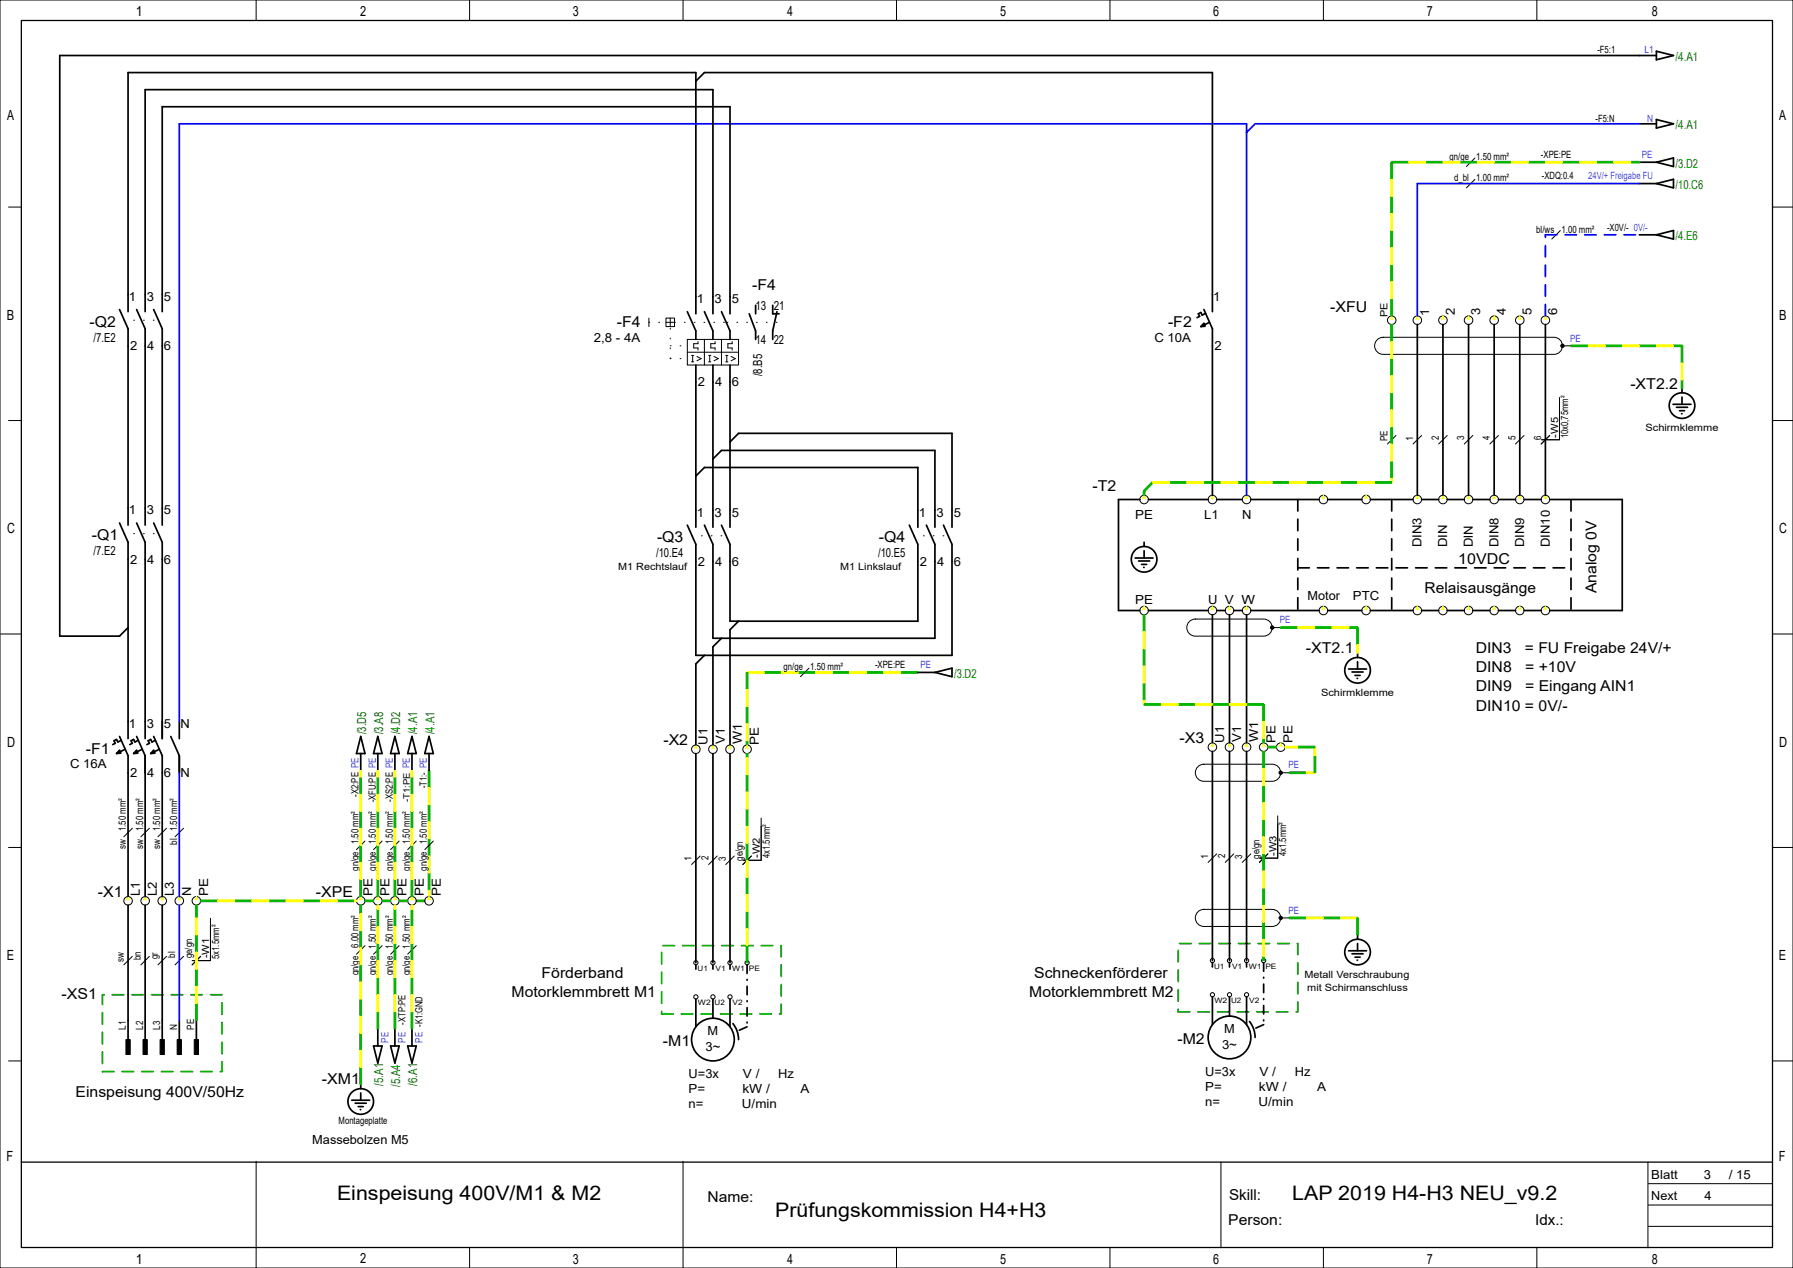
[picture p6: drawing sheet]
<svg xmlns="http://www.w3.org/2000/svg" width="420mm" height="297mm" viewBox="0 0 420 297" stroke-linecap="round" stroke-linejoin="round" font-family="sans-serif">
<g fill="none" stroke="#000" stroke-width=".23">
<path d="M0 0h420v297h-420zM60 0v4.8M110 0v4.8M160 0v4.8M210 0v4.8M260 0v4.8M310 0v4.8M360 0v4.8M345.5 37l-2 2M2 48.5h2.9M345.5 42l-2 2M365.5 54l-2 2"/>
<path d="M415.2 48.5h4.8M152 74.5v2M156 74.5h2v2h-2zM156 75.5h2M157 74.5v2M161 79.5h12v6h-12zM165 79.5v6M169 79.5v6M322.6 79.6l.9-.5 .5-.1h40a2 2 0 0 1 2 2 2 2 0 0 1-2 2h-40a2 2 0 0 1-1.8-1.2 2 2 0 0 1 .4-2.2zM2 98.5h2.9M161 82.5h12M162 84.7h.5"/>
<path d="M162 83.2h.5M162.2 83.2v1.5M163.3 83.5l1 .5-1 .5M163.5 80v.5h-1v1h1v.5M166 84.7h.5M166 83.2h.5M166.3 83.2v1.5M167.2 83.5l1 .5-1 .5M167.5 80v.5h-1v1h1v.5M170 84.7h.5M170 83.2h.5M170.2 83.2v1.5"/>
<path d="M171.2 83.5l1.1 .5-1.1 .5M171.5 80v.5h-1v1h1v.5M365.3 93.1v9.9h-4.3M366 81h2M415.2 98.5h4.8M327 102l-2 2M333 102l-2 2M339 102l-2 2M345 102l-2 2M351 102l-2 2M357 102l-2 2M363 102l-2 2"/>
<path d="M.1 148.5h4.8M189.5 156.5l-2 2M278.6 145.6l.9-.5 .5-.1h16a2 2 0 0 1 2 2 2 2 0 0 1-2 2h-16a2 2 0 0 1-1.8-1.2 2 2 0 0 1 .4-2.2zM298 147h2M415.2 148.5h4.7M280.6 179.6l.9-.5 .5-.1h16a2 2 0 0 1 2 2 2 2 0 0 1-2 2h-16a2 2 0 0 1-1.8-1.2 2 2 0 0 1 .4-2.2zM2 198.5h2.9M31 194l-2 2M35 194l-2 2M39 194l-2 2M43 194l-2 2M85.5 197l-2 2"/>
<path d="M89.5 197l-2 2M93.5 197l-2 2M97.5 197l-2 2M101.5 197l-2 2M178.3 191.6v9.9h-4.3M285 200l-2 2M289 200l-2 2M293 200l-2 2M297 200l-2 2M299.3 191.1v9.9h-4.3M300 181h2M415.2 198.5h4.8"/>
<path d="M49.3 215.1v9.9h-4.3M164 200.5l-2 2M168 200.5l-2 2M172 200.5l-2 2M176 200.5l-2 2M280.6 213.6l.9-.5 .5-.1h16a2 2 0 0 1 2 2 2 2 0 0 1-2 2h-16a2 2 0 0 1-1.8-1.2 2 2 0 0 1 .4-2.2zM300 215h2M31 224l-2 2M35 224l-2 2M39 224l-2 2M43 224l-2 2M47 224l-2 2"/>
<path d="M84.5 229h.1M85.5 221.5l-2 2M88.5 226h.1M89.5 221.5l-2 2M93.5 221.5l-2 2M97.5 221.5l-2 2M2 248.5h2.9M415.2 248.5h4.8M60 272v20M160 272v20M286 272.3v20M386 272.3v20"/>
<path d="M386.1 277.3h29.1M60 292.2v4.8M110 292.2v4.8M160 292.2v4.8M210 292.2v4.8M260 292.2v4.8M310 292.2v4.8M360 292.2v4.8M386.1 287.3h29.2M386.1 282.3h29.1"/>
<circle cx="326" cy="75" r="1"/>
<circle cx="332" cy="75" r="1"/>
<circle cx="338" cy="75" r="1"/>
<circle cx="344" cy="75" r="1"/>
<circle cx="350" cy="75" r="1"/>
<circle cx="356" cy="75" r="1"/>
<circle cx="362" cy="75" r="1"/>
<circle cx="268" cy="117" r="1"/>
<circle cx="284" cy="117" r="1"/>
<circle cx="292" cy="117" r="1"/>
<circle cx="310" cy="117" r="1"/>
<circle cx="320" cy="117" r="1"/>
<circle cx="332" cy="117" r="1"/>
<circle cx="338" cy="117" r="1"/>
<circle cx="344" cy="117" r="1"/>
<circle cx="350" cy="117" r="1"/>
<circle cx="356" cy="117" r="1"/>
<circle cx="362" cy="117" r="1"/>
<circle cx="268" cy="143" r="1"/>
<circle cx="284" cy="143" r="1"/>
<circle cx="288" cy="143" r="1"/>
<circle cx="292" cy="143" r="1"/>
<circle cx="310" cy="143" r="1"/>
<circle cx="320" cy="143" r="1"/>
<circle cx="332" cy="143" r="1"/>
<circle cx="338" cy="143" r="1"/>
<circle cx="344" cy="143" r="1"/>
<circle cx="350" cy="143" r="1"/>
<circle cx="356" cy="143" r="1"/>
<circle cx="362" cy="143" r="1"/>
<circle cx="163" cy="175.5" r="1"/>
<circle cx="167" cy="175.5" r="1"/>
<circle cx="171" cy="175.5" r="1"/>
<circle cx="175" cy="175.5" r="1"/>
<circle cx="284" cy="175" r="1"/>
<circle cx="288" cy="175" r="1"/>
<circle cx="292" cy="175" r="1"/>
<circle cx="296" cy="175" r="1"/>
<circle cx="300" cy="175" r="1"/>
<circle cx="30" cy="211" r="1"/>
<circle cx="34" cy="211" r="1"/>
<circle cx="38" cy="211" r="1"/>
<circle cx="42" cy="211" r="1"/>
<circle cx="46" cy="211" r="1"/>
<circle cx="84.5" cy="211" r="1"/>
<circle cx="88.5" cy="211" r="1"/>
<circle cx="92.5" cy="211" r="1"/>
<circle cx="96.5" cy="211" r="1"/>
<circle cx="100.5" cy="211" r="1"/>
<circle cx="163" cy="233.5" r=".5"/>
<circle cx="163" cy="225.5" r=".5"/>
<circle cx="167" cy="233.5" r=".5"/>
<circle cx="167" cy="225.5" r=".5"/>
<circle cx="171" cy="233.5" r=".5"/>
<circle cx="171" cy="225.5" r=".5"/>
<circle cx="175" cy="225.5" r=".5"/>
<circle cx="284" cy="233" r=".5"/>
<circle cx="284" cy="225" r=".5"/>
<circle cx="288" cy="233" r=".5"/>
<circle cx="288" cy="225" r=".5"/>
<circle cx="292" cy="233" r=".5"/>
<circle cx="292" cy="225" r=".5"/>
<circle cx="296" cy="225" r=".5"/>
</g>
<path d="M5 4.8h410.2v287.4h-410.2zM5 272.2h410" fill="none" stroke="#000" stroke-width=".3"/>
<g fill="none" stroke="#00b600" stroke-width=".23">
<path d="M325.8 38v4M325.9 38v4M326 37.9h4M326 38.1h4M326 38.2h4M326 37.8h4M326.1 38v4M326.2 38v4M330 38h-4v4M334 38h4M334 37.9h4M334 38.1h4"/>
<path d="M334 38.2h4M334 37.8h4M342 38h4M342 37.9h4M342 38.1h4M342 38.2h4M342 37.8h4M350 38h4M350 37.9h4M350 38.1h4M350 38.2h4M350 37.8h4"/>
<path d="M358 38h4M358 37.9h4M358 38.1h4M358 38.2h4M358 37.8h4M366 38h4M366 37.9h4M366 38.1h4M366 38.2h4M366 37.8h4M374 38h4M374 37.9h4"/>
<path d="M374 38.1h4M374 38.2h4M374 37.8h4M382 38h2M382 37.9h2M382 38.1h2M382 38.2h2M382 37.8h2M325.8 46v4M325.8 54v4M325.9 46v4M325.9 54v4"/>
<path d="M326 46v4M326 54v4M326.1 46v4M326.1 54v4M326.2 46v4M326.2 54v4M325.8 62v4M325.8 70v4M325.8 76v4M325.9 62v4M325.9 70v4M325.9 76v4"/>
<path d="M326 62v4M326 70v4M326 76v4M326.1 62v4M326.1 70v4M326.1 76v4M326.2 62v4M326.2 70v4M326.2 76v4M325.8 84v4M325.8 92v4M325.9 84v4"/>
<path d="M325.9 92v4M326 84v4M326 92v4M326.1 84v4M326.1 92v4M326.2 84v4M326.2 92v4M368 81h4M368 80.9h4M368 81.1h4M368 81.2h4M368 80.8h4"/>
<path d="M376 81h4M376 80.9h4M376 81.1h4M376 81.2h4M376 80.8h4M384 81h4M384 80.9h4M384 81.1h4M384 81.2h4M384 80.8h4M392 81h2v4M392 80.9h2"/>
<path d="M392 81.1h2M392 81.2h2M392 80.8h2M393.8 81v4M393.8 89v2M393.9 81v4M393.9 89v2M394 89v2M394.1 81v4M394.1 89v2M394.2 81v4M394.2 89v2"/>
<path d="M267.8 115v1M267.9 115v1M268 115v1M268.1 115v1M268.2 115v1M269.9 112.9l-2 1.9M269.9 112.9l-2 2M270 113l-2 2M270.1 113.1l-2 2M270.1 113.1l-1.9 2M274 113h4M274 113.1h4"/>
<path d="M274 112.9h4M274 112.8h4M274 113.2h4M282 113h4M282 113.1h4M282 112.9h4M282 112.8h4M282 113.2h4M290 113h4M290 113.1h4M290 112.9h4M290 112.8h4"/>
<path d="M290 113.2h4M298 113h4M298 113.1h4M298 112.9h4M298 112.8h4M298 113.2h4M306 113h4M306 113.1h4M306 112.9h4M306 112.8h4M306 113.2h4M314 113h4"/>
<path d="M314 113.1h4M314 112.9h4M314 112.8h4M314 113.2h4M322 113h4M322 113.1h4M322 112.9h4M322 112.8h4M322 113.2h4M325.8 100v4M325.8 108v4M325.9 100v4"/>
<path d="M325.9 108v4M326 100v4M326 108v4M326.1 100v4M326.1 108v4M326.2 100v4M326.2 108v4M174.8 157.5v4M174.9 157.5v4M175 157.5v4M175.1 157.5v4M175.2 157.5v4"/>
<path d="M179 157.5h4M179 157.6h4M179 157.4h4M179 157.3h4M179 157.7h4M187 157.5h4M187 157.6h4M187 157.4h4M187 157.3h4M187 157.7h4M195 157.5h4M195 157.6h4"/>
<path d="M195 157.4h4M195 157.3h4M195 157.7h4M203 157.5h4M203 157.6h4M203 157.4h4M203 157.3h4M203 157.7h4M211 157.5h4M211 157.6h4M211 157.4h4M211 157.3h4"/>
<path d="M211 157.7h4M267.8 144v4M267.8 152v4M267.9 144v4M267.9 152v4M268 144v4M268 152v4M268.1 144v4M268.1 152v4M268.2 144v4M268.2 152v4M300 147h4"/>
<path d="M300 146.9h4M300 147.1h4M300 147.2h4M300 146.8h4M308 147h4M308 146.9h4M308 147.1h4M308 147.2h4M308 146.8h4M316 147h2v4M316 146.9h2M316 147.1h2"/>
<path d="M316 147.2h2M316 146.8h2M317.8 147v4M317.9 147v4M318.1 147v4M318.2 147v4M174.8 165.5v4M174.8 173.5v1M174.8 176.5v1M174.9 165.5v4M174.9 173.5v1M174.9 176.5v1"/>
<path d="M175 165.5v4M175 173.5v1M175 176.5v1M175.1 165.5v4M175.1 173.5v1M175.1 176.5v1M175.2 165.5v4M175.2 173.5v1M175.2 176.5v1M267.8 160v4M267.9 160v4M268 160v4"/>
<path d="M268 165h4M268 164.9h4M268 165.1h4M268 165.2h4M268 164.8h4M268.1 160v4M268.2 160v4M276 165h4M276 164.9h4M276 165.1h4M276 165.2h4M276 164.8h4"/>
<path d="M284 165h4M284 164.9h4M284 165.1h4M284 165.2h4M284 164.8h4M292 165h4v4M292 164.9h4M292 165.1h4M292 165.2h4M292 164.8h4M295.8 165v4M295.8 173v1"/>
<path d="M295.8 176v4M295.9 165v4M295.9 173v1M295.9 176v4M296 173v1M296 176v4M296.1 165v4M296.1 173v1M296.1 176v4M296.2 165v4M296.2 173v1M296.2 176v4"/>
<path d="M297 175h2M297 174.9h2M297 175.1h2M297 175.2h2M297 174.8h2M304 175h4M304 174.9h4M304 175.1h4M304 175.2h4M304 174.8h4M307.8 177v4M307.9 177v4"/>
<path d="M308 177v4M308.1 177v4M308.2 177v4M84.3 182v4M84.3 190v4M84.3 198v4M84.4 182v4M84.4 190v4M84.4 198v4M84.5 182v4M84.5 190v4M84.5 198v4"/>
<path d="M84.6 182v4M84.6 190v4M84.6 198v4M84.7 182v4M84.7 190v4M84.7 198v4M88.3 182v4M88.3 190v4M88.3 198v4M88.4 182v4M88.4 190v4M88.4 198v4"/>
<path d="M88.5 182v4M88.5 190v4M88.5 198v4M88.6 182v4M88.6 190v4M88.6 198v4M88.7 182v4M88.7 190v4M88.7 198v4M92.3 182v4M92.3 190v4M92.3 198v4"/>
<path d="M92.4 182v4M92.4 190v4M92.4 198v4M92.5 182v4M92.5 190v4M92.5 198v4M92.6 182v4M92.6 190v4M92.6 198v4M92.7 182v4M92.7 190v4M92.7 198v4"/>
<path d="M96.3 182v4M96.3 190v4M96.3 198v4M96.4 182v4M96.4 190v4M96.4 198v4M96.5 182v4M96.5 190v4M96.5 198v4M96.6 182v4M96.6 190v4M96.6 198v4"/>
<path d="M96.7 182v4M96.7 190v4M96.7 198v4M100.3 180.5v4M100.3 188.5v4M100.3 196.5v4M100.4 180.5v4M100.4 188.5v4M100.4 196.5v4M100.5 180.5v4M100.5 188.5v4M100.5 196.5v4"/>
<path d="M100.6 180.5v4M100.6 188.5v4M100.6 196.5v4M100.7 180.5v4M100.7 188.5v4M100.7 196.5v4M174.8 181.5v4M174.8 189.5v4M174.8 197.5v4M174.9 181.5v4M174.9 189.5v4M174.9 197.5v4"/>
<path d="M175 181.5v4M175 189.5v4M175 197.5v4M175.1 181.5v4M175.1 189.5v4M175.1 197.5v4M175.2 181.5v4M175.2 189.5v4M175.2 197.5v4M295.8 184v4M295.8 192v4M295.8 200v4"/>
<path d="M295.9 184v4M295.9 192v4M295.9 200v4M296 184v4M296 192v4M296 200v4M296.1 184v4M296.1 192v4M296.1 200v4M296.2 184v4M296.2 192v4M296.2 200v4"/>
<path d="M302 181h4M302 180.9h4M302 181.1h4M302 181.2h4M302 180.8h4M45.8 212v3M45.8 219v4M45.9 212v3M45.9 219v4M46 212v3M46 219v4M46.1 212v3"/>
<path d="M46.1 219v4M46.2 212v3M46.2 219v4M47 211h4M47 210.9h4M47 211.1h4M47 211.2h4M47 210.8h4M55 211h4M55 210.9h4M55 211.1h4M55 211.2h4"/>
<path d="M55 210.8h4M63 211h4M63 210.9h4M63 211.1h4M63 211.2h4M63 210.8h4M71 211h4M71 210.9h4M71 211.1h4M71 211.2h4M71 210.8h4M79 211h4"/>
<path d="M79 210.9h4M79 211.1h4M79 211.2h4M79 210.8h4M84.3 206v4M84.3 212v2M84.3 218v4M84.4 206v4M84.4 212v2M84.4 218v4M84.5 206v4M84.5 212v2"/>
<path d="M84.5 218v4M84.6 206v4M84.6 212v2M84.6 218v4M84.7 206v4M84.7 212v2M84.7 218v4M85.5 211h2M85.5 210.9h2M85.5 211.1h2M85.5 211.2h2M85.5 210.8h2"/>
<path d="M88.3 206v4M88.3 213v4M88.4 206v4M88.4 213v4M88.5 206v4M88.5 213v4M88.6 206v4M88.6 213v4M88.7 206v4M88.7 213v4M89.5 211h2M89.5 210.9h2"/>
<path d="M89.5 211.1h2M89.5 211.2h2M89.5 210.8h2M92.3 206v4M92.3 213v4M92.4 206v4M92.4 213v4M92.5 206v4M92.5 213v4M92.6 206v4M92.6 213v4M92.7 206v4"/>
<path d="M92.7 213v4M93.5 211h2M93.5 210.9h2M93.5 211.1h2M93.5 211.2h2M93.5 210.8h2M96.3 206v4M96.3 213v4M96.4 206v4M96.4 213v4M96.5 206v4M96.5 213v4"/>
<path d="M96.6 206v4M96.6 213v4M96.7 206v4M96.7 213v4M97.5 211h2M97.5 210.9h2M97.5 211.1h2M97.5 211.2h2M97.5 210.8h2M100.3 204.5v4M100.4 204.5v4M100.5 204.5v4"/>
<path d="M100.6 204.5v4M100.7 204.5v4M174.8 205.5v4M174.8 213.5v4M174.9 205.5v4M174.9 213.5v4M175 205.5v4M175 213.5v4M175.1 205.5v4M175.1 213.5v4M175.2 205.5v4M175.2 213.5v4"/>
<path d="M295.8 208v4M295.8 216v4M295.9 208v4M295.9 216v4M296 208v4M296 216v4M296.1 208v4M296.1 216v4M296.2 208v4M296.2 216v4M302 215h4M302 214.9h4"/>
<path d="M302 215.1h4M302 215.2h4M302 214.8h4M310 215h4M310 214.9h4M310 215.1h4M310 215.2h4M310 214.8h4M317.8 215v4M317.9 215v4M318 215v4M318.1 215v4"/>
<path d="M318.2 215v4M45.8 227v4M45.8 235v4M45.9 227v4M45.9 235v4M46 227v4M46 235v4M46.1 227v4M46.1 235v4M46.2 227v4M46.2 235v4M84.3 226v4"/>
<path d="M84.3 234v4M84.4 226v4M84.4 234v4M84.5 226v4M84.5 234v4M84.6 226v4M84.6 234v4M84.7 226v4M84.7 234v4M88.3 221v4M88.3 229v4M88.3 237v4"/>
<path d="M88.4 221v4M88.4 229v4M88.4 237v4M88.5 221v4M88.5 229v4M88.5 237v4M88.6 221v4M88.6 229v4M88.6 237v4M88.7 221v4M88.7 229v4M88.7 237v4"/>
<path d="M92.3 221v4M92.3 229v4M92.3 237v4M92.4 221v4M92.4 229v4M92.4 237v4M92.5 221v4M92.5 229v4M92.5 237v4M92.6 221v4M92.6 229v4M92.6 237v4"/>
<path d="M92.7 221v4M92.7 229v4M92.7 237v4M96.3 221v4M96.3 229v4M96.3 237v4M96.4 221v4M96.4 229v4M96.4 237v4M96.5 221v4M96.5 229v4M96.5 237v4"/>
<path d="M96.6 221v4M96.6 229v4M96.6 237v4M96.7 221v4M96.7 229v4M96.7 237v4M174.8 221.5v4M174.9 221.5v4M175 221.5v4M175.1 221.5v4M175.2 221.5v4M295.8 224v1"/>
<path d="M295.9 224v1M296 224v1M296.1 224v1M296.2 224v1M84.3 242v4M84.3 250v4M84.4 242v4M84.4 250v4M84.5 242v4M84.5 250v4M84.6 242v4M84.6 250v4"/>
<path d="M84.7 242v4M84.7 250v4"/>
</g>
<g fill="none" stroke="#ff0" stroke-width=".23">
<path d="M330 38h4M330 37.9h4M330 38.1h4M330 38.2h4M330 37.8h4M338 38h4M338 37.9h4M338 38.1h4M338 38.2h4M338 37.8h4M346 38h4M346 37.9h4"/>
<path d="M346 38.1h4M346 38.2h4M346 37.8h4M354 38h4M354 37.9h4M354 38.1h4M354 38.2h4M354 37.8h4M362 38h4M362 37.9h4M362 38.1h4M362 38.2h4"/>
<path d="M362 37.8h4M370 38h4M370 37.9h4M370 38.1h4M370 38.2h4M370 37.8h4M378 38h4M378 37.9h4M378 38.1h4M378 38.2h4M378 37.8h4M325.8 42v4"/>
<path d="M325.8 50v4M325.8 58v4M325.9 42v4M325.9 50v4M325.9 58v4M326 42v4M326 50v4M326 58v4M326.1 42v4M326.1 50v4M326.1 58v4M326.2 42v4"/>
<path d="M326.2 50v4M326.2 58v4M325.8 66v4M325.9 66v4M326 74l.2 .8h-.4zM326 66v4M326.1 66v4M326.2 66v4M332 74l.2 .8h-.4zM338 74l.3 .8h-.5zM344 74l.3 .8h-.6zM350 74l.3 .8h-.6z"/>
<path d="M356 74l.2 .8h-.4zM362 74l.2 .8h-.5zM325.8 80v4M325.8 88v4M325.8 96v4M325.9 80v4M325.9 88v4M325.9 96v4M326 80v4M326 88v4M326 96v4M326.1 80v4"/>
<path d="M326.1 88v4M326.1 96v4M326.2 80v4M326.2 88v4M326.2 96v4M372 81h4M372 80.9h4M372 81.1h4M372 81.2h4M372 80.8h4M380 81h4M380 80.9h4"/>
<path d="M380 81.1h4M380 81.2h4M380 80.8h4M388 81h4M388 80.9h4M388 81.1h4M388 81.2h4M388 80.8h4M393.8 85v4M393.9 85v4M394 85v4M394.1 85v4"/>
<path d="M394.2 85v4M268 116l.3 .8h-.6zM270 113h4M270 113.1h4M270 112.9h4M270 112.8h4M270 113.2h4M278 113h4M278 113.1h4M278 112.9h4M278 112.8h4M278 113.2h4"/>
<path d="M284 116l.2 .8h-.4zM286 113h4M286 113.1h4M286 112.9h4M286 112.8h4M286 113.2h4M292 116l.2 .8h-.4zM294 113h4M294 113.1h4M294 112.9h4M294 112.8h4M294 113.2h4"/>
<path d="M302 113h4M302 113.1h4M302 112.9h4M302 112.8h4M302 113.2h4M310 116l.3 .8h-.6zM310 113h4M310 113.1h4M310 112.9h4M310 112.8h4M310 113.2h4M318 113h4"/>
<path d="M318 113.1h4M318 112.9h4M318 112.8h4M318 113.2h4M320 116l.2 .8h-.4zM325.8 104v4M325.8 112v1M325.9 104v4M325.9 112v1M326 104v4M326 112v1M326.1 104v4"/>
<path d="M326.1 112v1M326.2 104v4M326.2 112v1M332 116l.2 .8h-.4zM338 116l.3 .8h-.5zM344 116l.3 .8h-.6zM350 116l.3 .8h-.6zM356 116l.2 .8h-.4zM362 116l.2 .8h-.5zM175 157.5h4M175 157.6h4M175 157.4h4"/>
<path d="M175 157.3h4M175 157.7h4M183 157.5h4M183 157.6h4M183 157.4h4M183 157.3h4M183 157.7h4M191 157.5h4M191 157.6h4M191 157.4h4M191 157.3h4M191 157.7h4"/>
<path d="M199 157.5h4M199 157.6h4M199 157.4h4M199 157.3h4M199 157.7h4M207 157.5h4M207 157.6h4M207 157.4h4M207 157.3h4M207 157.7h4M267.8 148v4M267.8 156v4"/>
<path d="M267.9 148v4M267.9 156v4M268 142l.3 .8h-.6zM268 148v4M268 156v4M268.1 148v4M268.1 156v4M268.2 148v4M268.2 156v4M284 142l.2 .8h-.4zM288 142l.3 .8h-.6zM292 142l.2 .8h-.4z"/>
<path d="M304 147h4M304 146.9h4M304 147.1h4M304 147.2h4M304 146.8h4M310 142l.3 .8h-.6zM312 147h4M312 146.9h4M312 147.1h4M312 147.2h4M312 146.8h4M317.8 151v2"/>
<path d="M317.9 151v2M318 151v2M318.1 151v2M318.2 151v2M320 142l.2 .8h-.4zM332 142l.2 .8h-.4zM338 142l.3 .8h-.5zM344 142l.3 .8h-.6zM350 142l.3 .8h-.6zM356 142l.2 .8h-.4zM362 142l.2 .8h-.5zM163 174.5l.3 .8h-.5z"/>
<path d="M167 174.5l.2 .8h-.5zM171 174.5l.2 .8h-.4zM174.8 161.5v4M174.8 169.5v4M174.8 177.5v4M174.9 161.5v4M174.9 169.5v4M174.9 177.5v4M175 161.5v4M175 169.5v4M175 177.5v4M175 174.5l.3 .8h-.6z"/>
<path d="M175.1 161.5v4M175.1 169.5v4M175.1 177.5v4M175.2 161.5v4M175.2 169.5v4M175.2 177.5v4M267.8 164v1M267.9 164v1M268 164v1M268.1 164v1M268.2 164v1M272 165h4"/>
<path d="M272 164.9h4M272 165.1h4M272 165.2h4M272 164.8h4M280 165h4M280 164.9h4M280 165.1h4M280 165.2h4M280 164.8h4M284 174l.2 .8h-.4zM288 174l.3 .8h-.6zM288 165h4"/>
<path d="M288 164.9h4M288 165.1h4M288 165.2h4M288 164.8h4M292 174l.2 .8h-.4zM295.8 169v4M295.8 180v4M295.9 169v4M295.9 180v4M296 174l.3 .8h-.6zM296 169v4M296 180v4"/>
<path d="M296.1 169v4M296.1 180v4M296.2 169v4M296.2 180v4M300 174l.2 .8h-.5zM301 175h3M301 175.1h3M301 174.9h3M301 174.8h3M301 175.2h3M307.8 175v2M307.9 175v2"/>
<path d="M308 175v2M308.1 175v2M308.2 175v2M84.3 180.5v1.5M84.3 186v4M84.3 194v4M84.4 180.5v1.5M84.4 186v4M84.4 194v4M84.5 180.5v1.5M84.5 186v4M84.5 194v4"/>
<path d="M84.6 180.5v1.5M84.6 186v4M84.6 194v4M84.7 180.5v1.5M84.7 186v4M84.7 194v4M88.3 180.5v1.5M88.3 186v4M88.3 194v4M88.4 180.5v1.5M88.4 186v4M88.4 194v4"/>
<path d="M88.5 180.5v1.5M88.5 186v4M88.5 194v4M88.6 180.5v1.5M88.6 186v4M88.6 194v4M88.7 180.5v1.5M88.7 186v4M88.7 194v4M92.3 180.5v1.5M92.3 186v4M92.3 194v4"/>
<path d="M92.4 180.5v1.5M92.4 186v4M92.4 194v4M92.5 180.5v1.5M92.5 186v4M92.5 194v4M92.6 180.5v1.5M92.6 186v4M92.6 194v4M92.7 180.5v1.5M92.7 186v4M92.7 194v4"/>
<path d="M96.3 180.5v1.5M96.3 186v4M96.3 194v4M96.4 180.5v1.5M96.4 186v4M96.4 194v4M96.5 180.5v1.5M96.5 186v4M96.5 194v4M96.6 180.5v1.5M96.6 186v4M96.6 194v4"/>
<path d="M96.7 180.5v1.5M96.7 186v4M96.7 194v4M100.3 184.5v4M100.3 192.5v4M100.4 184.5v4M100.4 192.5v4M100.5 184.5v4M100.5 192.5v4M100.6 184.5v4M100.6 192.5v4M100.7 184.5v4"/>
<path d="M100.7 192.5v4M174.8 185.5v4M174.8 193.5v4M174.9 185.5v4M174.9 193.5v4M175 185.5v4M175 193.5v4M175.1 185.5v4M175.1 193.5v4M175.2 185.5v4M175.2 193.5v4M295.8 188v4"/>
<path d="M295.8 196v4M295.9 188v4M295.9 196v4M296 188v4M296 196v4M296.1 188v4M296.1 196v4M296.2 188v4M296.2 196v4M306 181h2M306 180.9h2M306 181.1h2"/>
<path d="M306 181.2h2M306 180.8h2M30 210l.2 .8h-.5zM34 210l.2 .8h-.4zM38 210l.2 .8h-.4zM42 210l.3 .8h-.6zM45.8 215v4M45.9 215v4M46 210l.2 .8h-.5zM46 215v4M46.1 215v4M46.2 215v4"/>
<path d="M51 211h4M51 210.9h4M51 211.1h4M51 211.2h4M51 210.8h4M59 211h4M59 210.9h4M59 211.1h4M59 211.2h4M59 210.8h4M67 211h4M67 210.9h4"/>
<path d="M67 211.1h4M67 211.2h4M67 210.8h4M75 211h4M75 210.9h4M75 211.1h4M75 211.2h4M75 210.8h4M83 211h.5M83 210.9h.5M83 211.1h.5M83 211.2h.5"/>
<path d="M83 210.8h.5M84.3 202v4M84.3 214v4M84.4 202v4M84.4 214v4M84.5 210l.2 .8h-.4zM84.5 202v4M84.5 214v4M84.6 202v4M84.6 214v4M84.7 202v4M84.7 214v4"/>
<path d="M88.3 202v4M88.3 212v1M88.3 217v4M88.4 202v4M88.4 212v1M88.4 217v4M88.5 210l.3 .8h-.6zM88.5 202v4M88.5 212v1M88.5 217v4M88.6 202v4M88.6 212v1"/>
<path d="M88.6 217v4M88.7 202v4M88.7 212v1M88.7 217v4M92.3 202v4M92.3 212v1M92.3 217v4M92.4 202v4M92.4 212v1M92.4 217v4M92.5 210l.2 .8h-.5zM92.5 202v4"/>
<path d="M92.5 212v1M92.5 217v4M92.6 202v4M92.6 212v1M92.6 217v4M92.7 202v4M92.7 212v1M92.7 217v4M96.3 202v4M96.3 212v1M96.3 217v4M96.4 202v4"/>
<path d="M96.4 212v1M96.4 217v4M96.5 210l.3 .8h-.5zM96.5 202v4M96.5 212v1M96.5 217v4M96.6 202v4M96.6 212v1M96.6 217v4M96.7 202v4M96.7 212v1M96.7 217v4"/>
<path d="M100.3 200.5v4M100.3 208.5v1.5M100.4 200.5v4M100.4 208.5v1.5M100.5 200.5v4M100.5 208.5v1.5M100.5 210l.3 .8h-.6zM100.6 200.5v4M100.6 208.5v1.5M100.7 200.5v4M100.7 208.5v1.5M174.8 201.5v4"/>
<path d="M174.8 209.5v4M174.8 217.5v4M174.9 201.5v4M174.9 209.5v4M174.9 217.5v4M175 201.5v4M175 209.5v4M175 217.5v4M175.1 201.5v4M175.1 209.5v4M175.1 217.5v4M175.2 201.5v4"/>
<path d="M175.2 209.5v4M175.2 217.5v4M295.8 204v4M295.8 212v4M295.8 220v4M295.9 204v4M295.9 212v4M295.9 220v4M296 204v4M296 212v4M296 220v4M296.1 204v4"/>
<path d="M296.1 212v4M296.1 220v4M296.2 204v4M296.2 212v4M296.2 220v4M306 215h4M306 214.9h4M306 215.1h4M306 215.2h4M306 214.8h4M314 215h4M314 214.9h4"/>
<path d="M314 215.1h4M314 215.2h4M314 214.8h4M45.8 223v4M45.8 231v4M45.9 223v4M45.9 231v4M46 223v4M46 231v4M46.1 223v4M46.1 231v4M46.2 223v4"/>
<path d="M46.2 231v4M84.3 222v4M84.3 230v4M84.3 238v4M84.4 222v4M84.4 230v4M84.4 238v4M84.5 222v4M84.5 230v4M84.5 238v4M84.6 222v4M84.6 230v4"/>
<path d="M84.6 238v4M84.7 222v4M84.7 230v4M84.7 238v4M88.3 225v4M88.3 233v4M88.4 225v4M88.4 233v4M88.5 225v4M88.5 233v4M88.6 225v4M88.6 233v4"/>
<path d="M88.7 225v4M88.7 233v4M92.3 225v4M92.3 233v4M92.4 225v4M92.4 233v4M92.5 225v4M92.5 233v4M92.6 225v4M92.6 233v4M92.7 225v4M92.7 233v4"/>
<path d="M96.3 225v4M96.3 233v4M96.4 225v4M96.4 233v4M96.5 225v4M96.5 233v4M96.6 225v4M96.6 233v4M96.7 225v4M96.7 233v4M84.3 246v4M84.4 246v4"/>
<path d="M84.5 246v4M84.6 246v4M84.7 246v4"/>
</g>
<g fill="none" stroke="#000" stroke-width=".4">
<path d="M163 19l2-2h119v56M388 12l4 1-4 1zM388 13h-374v136h14l2-2M384 29h4M384 38h4M388 28l4 1-4 1zM388 38l4-1v2zM384 43h4M384 55h4M388 43l4-1v2zM388 55l4-1v2zM28 72.5l2 4.5v46"/>
<path d="M30 73v-56h133v56.5M32 72.5l2 4.5v46M34 73v-52h133v52.5M36 72.5l2 4.5v46M38 73v-48h133v48.5M161 73l2 4.5v2M165 73l2 4.5v2M169 73l2 4.5v2M175.5 73.5l1.5 4v2M177 71.5v2M181 71.5v2h1.5M182 73l-1 4.5v2"/>
<path d="M282 72.5l2 4.5v39M282.4 73.4l-.8 .4-.3-.6-.6 .3 .3 .6-.6 .3M283.3 75.5l-2 1M332 76v40M338 76v40M344 76v40M350 76v40M356 76v40M362 76v40M163 85.5v38M167 85.5v38M171 85.5v38"/>
<path d="M391.9 94.7h4.2M392.7 95.4h2.6M393.4 96.2h1.2M393.9 96.9h.1M394 91v1M394 93v1.7M163 111.5l2-2h50v14M167 107.5l2-2h50v18M171 103.5l2-2h50v22M267 117h-5v26h5M269 117h14M285 117h6"/>
<path d="M293 117h16M311 117h8M321 117h10M333 117h4M339 117h4M345 117h4M351 117h4M357 117h4M363 117h17v26h-17M28 122.5l2 4.5v46M32 122.5l2 4.5v46M36 122.5l2 4.5v46"/>
<path d="M161 123l2 4.5v26h60v-26l-2-4.5M165 123l2 4.5v22h52v-22l-2-4.5M169 123l2 4.5v18h44v-18l-2-4.5M265.9 130.7h4.2M266.7 131.4h2.6M267.4 132.2h1.2M267.9 132.9h.1M268 127v1M268 129v1.7M165 153.5l-2 2v19M169 149.5l-2 2v23M173 145.5l-2 2v27"/>
<path d="M215 157.5h4M219 157.5l4-1v2zM269 143h14M284 144v30M285 143h2M288 144v30M289 143h2M292 144v30M293 143h16M311 143h8M315.9 156.7h4.2M316.7 157.4h2.6"/>
<path d="M317.4 158.2h1.2M317.9 158.9h.1M318 153v1M318 155v1.7M321 143h10M333 143h4M339 143h4M345 143h4M351 143h4M357 143h4M28 172.5l2 4.5v33M28.4 173.4l-.8 .4-.3-.6-.6 .3 .3 .6-.6 .3"/>
<path d="M29.3 175.5l-2 1M32 172.5l2 4.5v33M32.4 173.4l-.8 .4-.3-.6-.6 .3 .3 .6-.6 .3M33.3 175.5l-2 1M36 172.5l2 4.5v33M36.4 173.4l-.8 .4-.3-.6-.6 .3 .3 .6-.6 .3M37.3 175.5l-2 1M40 172.5l2 4.5v4M42 169v4M84.5 176.5v4M84.5 172.5l1 4h-2zM88.5 172.5l1 4h-2z"/>
<path d="M88.5 176.5v4M92.5 172.5l1 4h-2zM92.5 176.5v4M96.5 172.5l1 4h-2zM96.5 176.5v4M100.5 172.5l1 4h-2zM100.5 176.5v4M163 176.5v49M167 176.5v49M171 176.5v49M284 176v49M288 176v49"/>
<path d="M292 176v49M30 212v31.5M34 212v31.5M38 212v31.5M318 219v1M42 239v4.5M46 239v4.5M163 226v1M163 234v6.5M167 226v1M167 234v4.5M171 226v1"/>
<path d="M171 234v6.5M171.7 239.8l1.1 2 .2 1.7M284 225.5v1M284 233.5v6.5M288 225.5v1M288 233.5v4.5M292 225.5v1M292 233.5v6.5M292.7 239.3l1.1 2 .2 1.7M315.9 222.7h4.2M316.7 223.4h2.6M317.4 224.2h1.2"/>
<path d="M317.9 224.9h.1M318 221v1.7M82.4 257.7h4.2M83.2 258.4h2.6M83.9 259.2h1.2M84.4 259.9h.1M84.5 254v1M84.5 256v1.7M87.5 245h2l-1 4zM88.5 241v4M91.5 245h2l-1 4zM92.5 241v4"/>
<path d="M95.5 245h2l-1 4zM96.5 241v4"/>
<circle cx="394" cy="95" r="3"/>
<circle cx="268" cy="131" r="3"/>
<circle cx="318" cy="157" r="3"/>
<circle cx="318" cy="223" r="3"/>
<circle cx="84.5" cy="258" r="3"/>
<circle cx="167" cy="243.5" r="5"/>
<circle cx="288" cy="243" r="5"/>
</g>
<path d="M24 233h28v18h-28zM155 221.5h28v16h-28zM276 221h28v16h-28z" fill="none" stroke="#008000" stroke-width=".4" stroke-dasharray="2.7 1.9"/>
<path d="M304 117v26M326 117v26M368 117v26M304 133h64" fill="none" stroke="#000" stroke-width=".4" stroke-dasharray="2.7 1.9"/>
<g fill="#000" stroke="#000" stroke-width=".23">
<path d="M29.5 243.5h1v3.5h-1z" fill-rule="evenodd"/>
<path d="M33.5 243.5h1v3.5h-1z" fill-rule="evenodd"/>
<path d="M37.5 243.5h1v3.5h-1z" fill-rule="evenodd"/>
<path d="M41.5 243.5h1v3.5h-1z" fill-rule="evenodd"/>
<path d="M45.5 243.5h1v3.5h-1z" fill-rule="evenodd"/>
<circle cx="366" cy="81" r=".4"/>
<circle cx="298" cy="147" r=".4"/>
<circle cx="300" cy="181" r=".4"/>
<circle cx="300" cy="215" r=".4"/>
</g>
<path d="M282 75.7l.3 .7-1 .1zM28 175.7l.3 .7-1 .1zM32 175.7l.3 .7-1 .1zM36 175.7l.3 .7-1 .1z" fill="#000" stroke="#000" stroke-width=".4"/>
<path d="M29 75h8M152 75.5h4M158 75.5h12M182 75.5h-12M157 84v-7.5M157 81h4M157 84h4M29 125h8M162 125.5h8M214 125.5h8" fill="none" stroke="#000" stroke-width=".23" stroke-dasharray=".2 2.1"/>
<path d="M175 226v14.5M296 225.5v14.5M175 240.5l-2.3 1M296 240l-2.3 1" fill="none" stroke="#000" stroke-width=".4" stroke-dasharray="2 1.4 .2 1.4"/>
<path d="M292 29h-250v140M292 31v85M294 29h90M384 43h-52v31M42 181v29M42 212v27" fill="none" stroke="#00f" stroke-width=".4"/>
<path d="M292 31l2-2M292 29v2M362 55h22M362 74v-19" fill="none" stroke="#00f" stroke-width=".4" stroke-dasharray="2.7 1.9"/>
<g font-size="4.7">
<text x="78.9" y="281">Einspeisung 400V/M1 &amp; M2</text>
<text x="302.7" y="281">LAP 2019 H4-H3 NEU_v9.2</text>
<text x="181.6" y="285">Prüfungskommission H4+H3</text>
</g>
<g font-size="3.5">
<text x="176.2" y="68">-F4</text>
<text x="21" y="76.5">-Q2</text>
<text x="144.5" y="76.5">-F4</text>
<text x="273.6" y="76.5">-F2</text>
<text x="311.6" y="73">-XFU</text>
<text x="381.9" y="91">-XT2.2</text>
<text x="255.9" y="115">-T2</text>
<text x="21.5" y="126.5">-Q1</text>
<text x="153.9" y="127">-Q3</text>
<text x="205.9" y="127">-Q4</text>
<text x="341.6" y="132">10VDC</text>
<text x="333.7" y="139">Relaisausgänge</text>
<text x="374" y="139" transform="rotate(-90 374 139)">Analog 0V</text>
<text x="305.9" y="153">-XT2.1</text>
<text x="345.7" y="153">DIN3</text>
<text x="357.2" y="153">= FU Freigabe 24V/+</text>
<text x="345.7" y="157.5">DIN8</text>
<text x="345.7" y="162">DIN9</text>
<text x="357.2" y="162">= Eingang AIN1</text>
<text x="357.2" y="157.5">= +10V</text>
<text x="345.7" y="166.4">DIN10 = 0V/-</text>
<text x="20.1" y="176.5">-F1</text>
<text x="155.4" y="174.5">-X2</text>
<text x="276.3" y="174">-X3</text>
<text x="22.9" y="210">-X1</text>
<text x="74" y="210">-XPE</text>
<text x="14.4" y="234">-XS1</text>
<text x="119.8" y="233.5">Motorklemmbrett M1</text>
<text x="126.9" y="229">Förderband</text>
<text x="241.1" y="233.5">Motorklemmbrett M2</text>
<text x="242.3" y="229">Schneckenförderer</text>
<text x="155.3" y="245">-M1</text>
<text x="275.8" y="244.5">-M2</text>
<text x="17.7" y="257">Einspeisung 400V/50Hz</text>
<text x="75.4" y="254">-XM1</text>
<text x="165.7" y="281.5">Name:</text>
<text x="287.9" y="281">Skill:</text>
<text x="287.7" y="287">Person:</text>
<text x="359.6" y="287">Idx.:</text>
</g>
<g font-size="3.3">
<text x="31.8" y="3.8">1</text>
<text x="84.3" y="3.7">2</text>
<text x="134.2" y="3.8">3</text>
<text x="184.4" y="3.8">4</text>
<text x="234.3" y="3.8">5</text>
<text x="284.2" y="3.8">6</text>
<text x="334.2" y="3.8">7</text>
<text x="386.9" y="3.8">8</text>
<text x="1.7" y="28.1">A</text>
<text x="416.8" y="28.1">A</text>
<text x="1.6" y="74.9">B</text>
<text x="416.7" y="74.9">B</text>
<text x="1.7" y="124.9">C</text>
<text x="416.8" y="124.9">C</text>
<text x="1.7" y="174.9">D</text>
<text x="416.8" y="174.9">D</text>
<text x="1.6" y="224.9">E</text>
<text x="416.7" y="224.9">E</text>
<text x="1.6" y="271.9">F</text>
<text x="416.7" y="271.9">F</text>
<text x="31.8" y="296">1</text>
<text x="84.3" y="295.9">2</text>
<text x="134.2" y="296">3</text>
<text x="184.4" y="296">4</text>
<text x="234.3" y="296">5</text>
<text x="284.2" y="296">6</text>
<text x="334.2" y="296">7</text>
<text x="386.9" y="296">8</text>
</g>
<g font-size="2.9" fill="#008000">
<text x="392.5" y="14.3">/4.A1</text>
<text x="392.5" y="30.2">/4.A1</text>
<text x="392.5" y="39.3">/3.D2</text>
<text x="392.5" y="44.2">/10.C6</text>
<text x="392.5" y="56.3">/4.E6</text>
<text x="223.5" y="158.7">/3.D2</text>
<text x="85.8" y="172" transform="rotate(-90 85.8 172)">/3.D5</text>
<text x="89.7" y="172" transform="rotate(-90 89.7 172)">/3.A8</text>
<text x="93.7" y="172" transform="rotate(-90 93.7 172)">/4.D2</text>
<text x="97.8" y="172" transform="rotate(-90 97.8 172)">/4.A1</text>
<text x="101.7" y="172" transform="rotate(-90 101.7 172)">/4.A1</text>
<text x="89.7" y="254.3" transform="rotate(-90 89.7 254.3)">/5.A1</text>
<text x="93.7" y="254.6" transform="rotate(-90 93.7 254.6)">/5.A4</text>
<text x="97.8" y="254.3" transform="rotate(-90 97.8 254.3)">/6.A1</text>
</g>
<g font-size="2.9">
<text x="30.2" y="70.5">1</text>
<text x="34.4" y="70.5">3</text>
<text x="38.4" y="70.5">5</text>
<text x="163.2" y="71">1</text>
<text x="167.4" y="71">3</text>
<text x="171.4" y="71">5</text>
<text x="284.2" y="70.5">1</text>
<text x="177" y="72.5">13</text>
<text x="181.3" y="72.5">21</text>
<text x="334.8" y="74.1" transform="rotate(-90 334.8 74.1)">1</text>
<text x="340.8" y="73.7" transform="rotate(-90 340.8 73.7)">2</text>
<text x="346.7" y="73.9" transform="rotate(-90 346.7 73.9)">3</text>
<text x="352.7" y="73.7" transform="rotate(-90 352.7 73.7)">4</text>
<text x="358.8" y="73.9" transform="rotate(-90 358.8 73.9)">5</text>
<text x="364.8" y="73.9" transform="rotate(-90 364.8 73.9)">6</text>
<text x="21.9" y="80">/7.E2</text>
<text x="30.5" y="82">2</text>
<text x="34.5" y="82">4</text>
<text x="38.4" y="82">6</text>
<text x="139.1" y="80">2,8 - 4A</text>
<text x="177" y="80.5">14</text>
<text x="181.3" y="80.5">22</text>
<text x="270.4" y="80">C 10A</text>
<text x="284.5" y="82">2</text>
<text x="178.5" y="88.1" transform="rotate(-90 178.5 88.1)">/8.B5</text>
<text x="163.5" y="90.5">2</text>
<text x="167.5" y="90.5">4</text>
<text x="171.4" y="90.5">6</text>
<text x="30.2" y="120.5">1</text>
<text x="34.4" y="120.5">3</text>
<text x="38.4" y="120.5">5</text>
<text x="163.2" y="121">1</text>
<text x="167.4" y="121">3</text>
<text x="171.4" y="121">5</text>
<text x="215.2" y="121">1</text>
<text x="219.4" y="121">3</text>
<text x="223.4" y="121">5</text>
<text x="265.9" y="121.5">PE</text>
<text x="282.1" y="121.5">L1</text>
<text x="291" y="121.5">N</text>
<text x="21.9" y="130">/7.E2</text>
<text x="30.5" y="132">2</text>
<text x="34.5" y="132">4</text>
<text x="38.4" y="132">6</text>
<text x="153.7" y="130.5">/10.E4</text>
<text x="205.7" y="130.5">/10.E5</text>
<text x="333" y="128.2" transform="rotate(-90 333 128.2)">DIN3</text>
<text x="339" y="128.2" transform="rotate(-90 339 128.2)">DIN</text>
<text x="345" y="128.2" transform="rotate(-90 345 128.2)">DlN</text>
<text x="351" y="128.2" transform="rotate(-90 351 128.2)">DIN8</text>
<text x="357" y="128.2" transform="rotate(-90 357 128.2)">DIN9</text>
<text x="363" y="128.2" transform="rotate(-90 363 128.2)">DIN10</text>
<text x="163.5" y="132.5">2</text>
<text x="167.5" y="132.5">4</text>
<text x="171.4" y="132.5">6</text>
<text x="215.5" y="132.5">2</text>
<text x="219.5" y="132.5">4</text>
<text x="223.4" y="132.5">6</text>
<text x="265.9" y="141.5">PE</text>
<text x="283" y="141.5">U V W</text>
<text x="306.3" y="140.5">Motor</text>
<text x="316.9" y="140.5">PTC</text>
<text x="30.2" y="170.5">1</text>
<text x="34.4" y="170.5">3</text>
<text x="38.4" y="170.5">5</text>
<text x="42.3" y="170.5">N</text>
<text x="286.8" y="174" transform="rotate(-90 286.8 174)">U1</text>
<text x="290.7" y="173.8" transform="rotate(-90 290.7 173.8)">V1</text>
<text x="294.8" y="173.8" transform="rotate(-90 294.8 173.8)">W1</text>
<text x="298.7" y="174" transform="rotate(-90 298.7 174)">PE</text>
<text x="302.8" y="174" transform="rotate(-90 302.8 174)">PE</text>
<text x="16.4" y="180">C 16A</text>
<text x="165.8" y="174.5" transform="rotate(-90 165.8 174.5)">U1</text>
<text x="169.7" y="174.3" transform="rotate(-90 169.7 174.3)">V1</text>
<text x="173.8" y="174.3" transform="rotate(-90 173.8 174.3)">W1</text>
<text x="177.7" y="174.5" transform="rotate(-90 177.7 174.5)">PE</text>
<text x="30.5" y="182">2</text>
<text x="34.5" y="182">4</text>
<text x="38.4" y="182">6</text>
<text x="42.3" y="182">N</text>
<text x="32.7" y="210" transform="rotate(-90 32.7 210)">L1</text>
<text x="36.7" y="210" transform="rotate(-90 36.7 210)">L2</text>
<text x="40.8" y="210" transform="rotate(-90 40.8 210)">L3</text>
<text x="44.7" y="210" transform="rotate(-90 44.7 210)">N</text>
<text x="48.8" y="210" transform="rotate(-90 48.8 210)">PE</text>
<text x="87.3" y="210" transform="rotate(-90 87.3 210)">PE</text>
<text x="91.2" y="210" transform="rotate(-90 91.2 210)">PE</text>
<text x="95.2" y="210" transform="rotate(-90 95.2 210)">PE</text>
<text x="99.3" y="210" transform="rotate(-90 99.3 210)">PE</text>
<text x="103.2" y="210" transform="rotate(-90 103.2 210)">PE</text>
<text x="165.8" y="242.5">M</text>
<text x="286.2" y="245.7">3~</text>
<text x="286.8" y="242">M</text>
<text x="165.2" y="246.3">3~</text>
<text x="161.3" y="256">P=</text>
<text x="161.3" y="252.5">U=3x</text>
<text x="173.9" y="256">kW /</text>
<text x="174" y="252.5">V /</text>
<text x="182.3" y="252.5">Hz</text>
<text x="187.5" y="256">A</text>
<text x="282.3" y="255.5">P=</text>
<text x="282.3" y="252">U=3x</text>
<text x="294.9" y="255.5">kW /</text>
<text x="295" y="252">V /</text>
<text x="303.3" y="252">Hz</text>
<text x="308.5" y="255.5">A</text>
<text x="161.3" y="259.5">n=</text>
<text x="173.8" y="259.5">U/min</text>
<text x="282.3" y="259">n=</text>
<text x="294.8" y="259">U/min</text>
<text x="73.1" y="268">Massebolzen M5</text>
<text x="386.8" y="281">Next</text>
<text x="386.8" y="276.3">Blatt</text>
<text x="399.2" y="276.2">3</text>
<text x="399.2" y="281.1">4</text>
<text x="405" y="276.3">/ 15</text>
</g>
<g font-size="2.3">
<text x="374.2" y="12.5">-F5:1</text>
<text x="373.7" y="28.5">-F5:N</text>
<text x="339.6" y="37.5">gn/ge</text>
<text x="345.8" y="37.5">1.50 mm²</text>
<text x="361" y="37">-XPE:PE</text>
<text x="361.2" y="42">-XDQ:0.4</text>
<text x="340.6" y="42.5">d_bl</text>
<text x="345.8" y="42.5">1.00 mm²</text>
<text x="359.9" y="54.5">bl/ws</text>
<text x="365.8" y="54.5">1.00 mm²</text>
<text x="376.5" y="54">-X0V/- 0V/-</text>
<text x="325" y="74.3" transform="rotate(-90 325 74.3)">PE</text>
<text x="385.4" y="101">Schirmklemme</text>
<text x="325" y="103.4" transform="rotate(-90 325 103.4)">PE</text>
<text x="331" y="103.2" transform="rotate(-90 331 103.2)">1</text>
<text x="337" y="103" transform="rotate(-90 337 103)">2</text>
<text x="343" y="103.1" transform="rotate(-90 343 103.1)">3</text>
<text x="349" y="103" transform="rotate(-90 349 103)">4</text>
<text x="355" y="103.1" transform="rotate(-90 355 103.1)">5</text>
<text x="361" y="103" transform="rotate(-90 361 103)">6</text>
<text x="365" y="102.5" transform="rotate(-90 365 102.5)">-W5</text>
<text x="367.3" y="102.7" transform="rotate(-90 367.3 102.7)">10x0,75mm²</text>
<text x="144.8" y="133.5">M1 Rechtslauf</text>
<text x="196.8" y="133.5">M1 Linkslauf</text>
<text x="183.6" y="157">gn/ge</text>
<text x="189.8" y="157">1.50 mm²</text>
<text x="205" y="156.5">-XPE:PE</text>
<text x="309.4" y="163">Schirmklemme</text>
<text x="100" y="184.6" transform="rotate(-90 100 184.6)">-T1:- PE</text>
<text x="84" y="186.6" transform="rotate(-90 84 186.6)">-X2:PE PE</text>
<text x="88" y="188" transform="rotate(-90 88 188)">-XFU:PE PE</text>
<text x="92" y="187.8" transform="rotate(-90 92 187.8)">-XS2:PE PE</text>
<text x="29.5" y="194.7" transform="rotate(-90 29.5 194.7)">1.50 mm²</text>
<text x="33.5" y="194.7" transform="rotate(-90 33.5 194.7)">1.50 mm²</text>
<text x="37.5" y="194.7" transform="rotate(-90 37.5 194.7)">1.50 mm²</text>
<text x="41.5" y="197.9" transform="rotate(-90 41.5 197.9)">bl</text>
<text x="41.5" y="194.7" transform="rotate(-90 41.5 194.7)">1.50 mm²</text>
<text x="84" y="197.7" transform="rotate(-90 84 197.7)">1.50 mm²</text>
<text x="88" y="197.7" transform="rotate(-90 88 197.7)">1.50 mm²</text>
<text x="92" y="197.7" transform="rotate(-90 92 197.7)">1.50 mm²</text>
<text x="96" y="197.7" transform="rotate(-90 96 197.7)">1.50 mm²</text>
<text x="100" y="197.7" transform="rotate(-90 100 197.7)">1.50 mm²</text>
<text x="29.5" y="198.8" transform="rotate(-90 29.5 198.8)">sw</text>
<text x="33.5" y="198.8" transform="rotate(-90 33.5 198.8)">sw</text>
<text x="37.5" y="198.8" transform="rotate(-90 37.5 198.8)">sw</text>
<text x="84" y="203.9" transform="rotate(-90 84 203.9)">gn/ge</text>
<text x="88" y="203.9" transform="rotate(-90 88 203.9)">gn/ge</text>
<text x="92" y="203.9" transform="rotate(-90 92 203.9)">gn/ge</text>
<text x="96" y="203.9" transform="rotate(-90 96 203.9)">gn/ge</text>
<text x="100" y="203.9" transform="rotate(-90 100 203.9)">gn/ge</text>
<text x="162" y="201.7" transform="rotate(-90 162 201.7)">1</text>
<text x="166" y="201.5" transform="rotate(-90 166 201.5)">2</text>
<text x="170" y="201.6" transform="rotate(-90 170 201.6)">3</text>
<text x="174" y="201.6" transform="rotate(-90 174 201.6)">ge/gn</text>
<text x="178" y="201" transform="rotate(-90 178 201)">-W2</text>
<text x="180.3" y="201" transform="rotate(-90 180.3 201)">4x1.5mm²</text>
<text x="283" y="201.2" transform="rotate(-90 283 201.2)">1</text>
<text x="287" y="201" transform="rotate(-90 287 201)">2</text>
<text x="291" y="201.1" transform="rotate(-90 291 201.1)">3</text>
<text x="295" y="201.1" transform="rotate(-90 295 201.1)">ge/gn</text>
<text x="299" y="200.5" transform="rotate(-90 299 200.5)">-W3</text>
<text x="301.3" y="200.5" transform="rotate(-90 301.3 200.5)">4x1.5mm²</text>
<text x="29" y="225.3" transform="rotate(-90 29 225.3)">sw</text>
<text x="33" y="224.9" transform="rotate(-90 33 224.9)">bn</text>
<text x="37" y="224.7" transform="rotate(-90 37 224.7)">gr</text>
<text x="41" y="224.4" transform="rotate(-90 41 224.4)">bl</text>
<text x="45" y="224.4" transform="rotate(-90 45 224.4)">ge/gn</text>
<text x="49" y="224.5" transform="rotate(-90 49 224.5)">-W1</text>
<text x="51.3" y="224.6" transform="rotate(-90 51.3 224.6)">5x1.5mm²</text>
<text x="84" y="222" transform="rotate(-90 84 222)">6.00 mm²</text>
<text x="88" y="222.2" transform="rotate(-90 88 222.2)">1.50 mm²</text>
<text x="92" y="222.2" transform="rotate(-90 92 222.2)">1.50 mm²</text>
<text x="96" y="222.2" transform="rotate(-90 96 222.2)">1.50 mm²</text>
<text x="84" y="228.4" transform="rotate(-90 84 228.4)">gn/ge</text>
<text x="88" y="228.4" transform="rotate(-90 88 228.4)">gn/ge</text>
<text x="92" y="228.4" transform="rotate(-90 92 228.4)">gn/ge</text>
<text x="96" y="228.4" transform="rotate(-90 96 228.4)">gn/ge</text>
<text x="305.5" y="229">Metall Verschraubung</text>
<text x="306.2" y="232">mit Schirmanschluss</text>
<text x="29.5" y="241.2" transform="rotate(-90 29.5 241.2)">L1</text>
<text x="33.5" y="241.2" transform="rotate(-90 33.5 241.2)">L2</text>
<text x="37.5" y="241.2" transform="rotate(-90 37.5 241.2)">L3</text>
<text x="41.5" y="241.2" transform="rotate(-90 41.5 241.2)">N</text>
<text x="45.5" y="241.2" transform="rotate(-90 45.5 241.2)">PE</text>
<text x="95" y="240" transform="rotate(-90 95 240)">-XTP:PE</text>
<text x="79.3" y="263.3">Montageplatte</text>
</g>
<g font-size="2.3" fill="#4848ff">
<text x="385.2" y="12.5">L1</text>
<text x="385.8" y="28.5">N</text>
<text x="372" y="42">24V/+ Freigabe FU</text>
<text x="384.6" y="37">PE</text>
<text x="367.8" y="80">PE</text>
<text x="299.8" y="146">PE</text>
<text x="215.6" y="156.5">PE</text>
<text x="301.8" y="180">PE</text>
<text x="301.8" y="214">PE</text>
<text x="91" y="244.2" transform="rotate(-90 91 244.2)">PE</text>
<text x="95" y="244.2" transform="rotate(-90 95 244.2)">PE</text>
<text x="99" y="244.2" transform="rotate(-90 99 244.2)">PE -K1:GND</text>
</g>
<text font-size="2.1" x="96" y="187.8" transform="rotate(-90 96 187.8)">-T1:PE PE</text>
<g font-size="1.8">
<text x="163.4" y="227.5">U1</text>
<text x="167.6" y="227.5">V1</text>
<text x="171.5" y="227.5">W1</text>
<text x="175.4" y="227.5">PE</text>
<text x="284.4" y="227">U1</text>
<text x="288.6" y="227">V1</text>
<text x="292.5" y="227">W1</text>
<text x="296.4" y="227">PE</text>
<text x="163.5" y="235.5">W2</text>
<text x="167.4" y="235.5">U2</text>
<text x="171.6" y="235.5">V2</text>
<text x="284.5" y="235">W2</text>
<text x="288.4" y="235">U2</text>
<text x="292.6" y="235">V2</text>
</g>
</svg>
